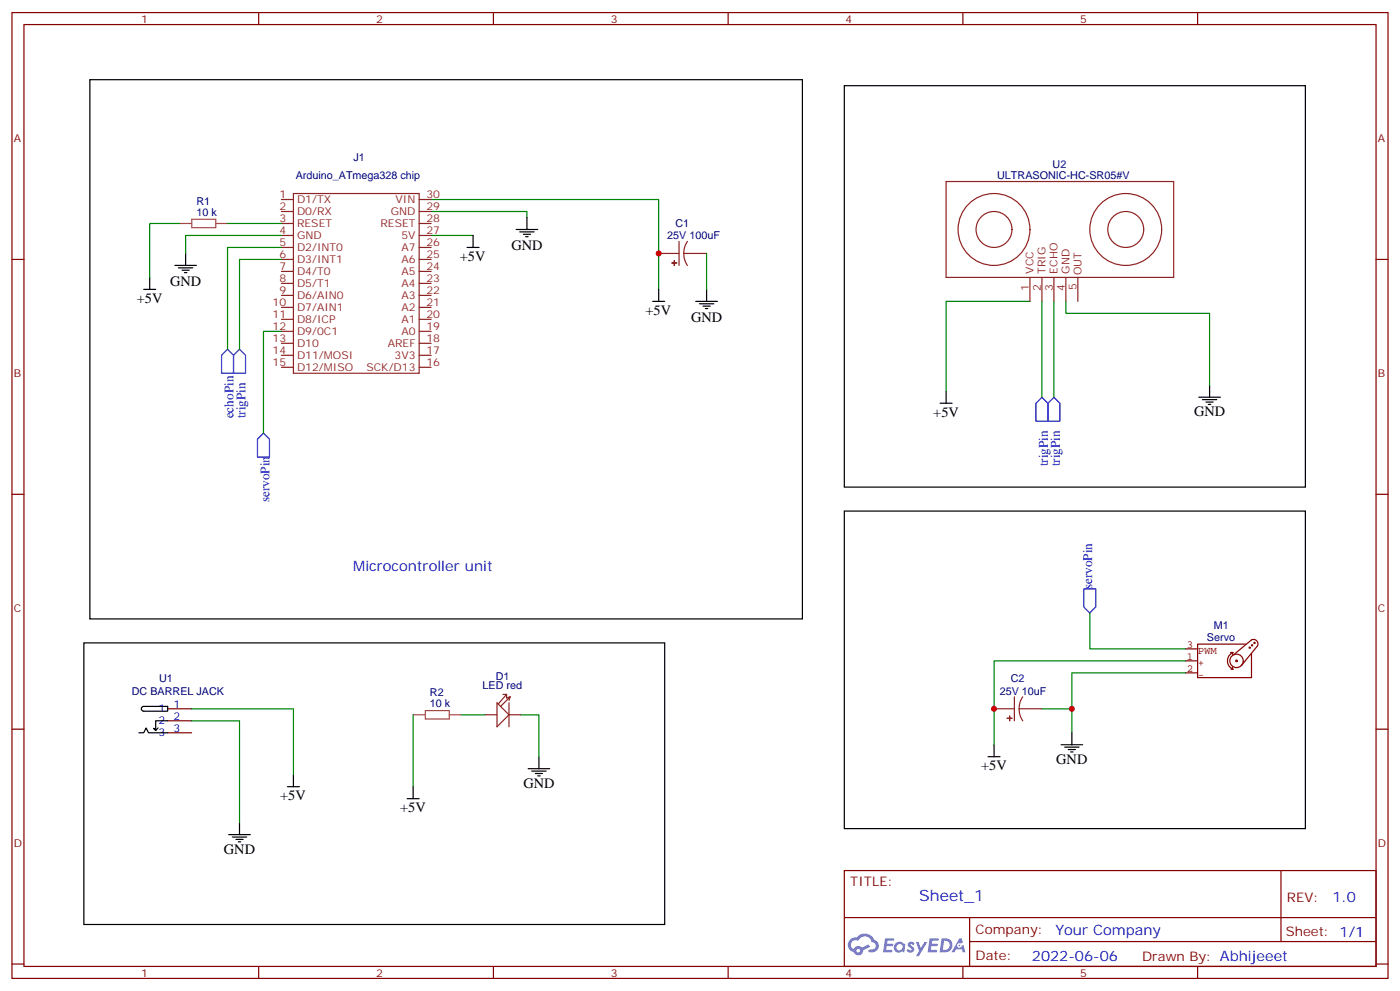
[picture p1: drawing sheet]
<svg xmlns="http://www.w3.org/2000/svg" width="412mm" height="292mm" viewBox="0 0 412 292" stroke-linecap="round" stroke-linejoin="round" font-family="sans-serif">
<g fill="none" stroke="#870000" stroke-width=".35">
<path d="M3.5 3.7h405.4v284.3h-405.4zM7.1 7.2h398.2v277.3h-398.2zM76.2 3.7v3.5M145.3 3.7v3.5M214.5 3.7v3.5M283.6 3.7v3.5M352.8 3.7v3.5M3.5 76.4h3.6M405.3 76.4h3.6M3.5 145.5h3.6M405.3 145.5h3.6M3.5 214.7h3.6"/>
<path d="M405.3 214.7h3.6M248.7 256.3h156.6v28.2h-156.6zM377.3 256.3v20.9M248.7 270.1h156.5M285.6 277.2h119.6M285.6 270.1v14.2M3.5 283.8h3.6M76.2 284.5v3.5M145.3 284.5v3.5M214.5 284.5v3.5M283.6 284.5v3.5M352.8 284.5v3.5"/>
<path d="M405.3 283.8h3.6"/>
</g>
<g fill="#5487ff">
<path d="M267.7 277.5a1.22 1.22 0 0 1 1.7 .2l-.4 .6a.47 .47 0 0 0-.3-.4 .47 .47 0 0 0-.5 .2l.1 .2a1.14 1.14 0 0 1 .8 1.8 1.14 1.14 0 0 1-1.9 0l-.2-.2 .5-.6 .7 .5a.29 .29 0 0 0 .3-.3 .29 .29 0 0 0-.2-.3 1.04 1.04 0 0 1-.6-1.7z"/>
<path d="M260.7 276.2h2.4l.3 .2-.2 .5-1.8 .1-.1 .8h1.5l.3 .4-.3 .4h-1.6l-.2 1.1h1.7l.2 .3-.2 .3-2.6 .1z"/>
<path d="M273.8 276.2h2.4l.3 .2-.1 .5-1.8 .1-.2 .8h1.6l.3 .4-.4 .4-1.6-.1-.1 1.1 1.7 .1 .2 .3-.2 .3-2.6 .1z"/>
<path d="M282.6 276.2h.7l.3 1.3-.6 .3a.69 .69 0 0 0-1 .3 .69 .69 0 0 0 .4 .9 .69 .69 0 0 0 .9-.6l.5-.2 .6 2.2h-.8l-.2-.9h-1.8l-.5 .9h-.8z"/>
<path d="M269.8 277.3h.8l.6 1.8 1.1-1.8h.9l-2.6 4.2h-.8l.9-1.5z"/>
<path d="M277.4 276.2l-.6 4.2h1.3a2.11 2.11 0 0 0 2.5-2.1 2.11 2.11 0 0 0-2.5-2.1zM278.1 277a1.39 1.39 0 0 1 1.7 1.4 1.39 1.39 0 0 1-1.8 1.2h-.3z"/>
<path d="M263.7 277.8a1.54 1.54 0 0 0-.1 2.2 1.54 1.54 0 0 0 2.2 .1l.6 .3 .3-2.3-.2-.3h-.4a1.49 1.49 0 0 0-2.4 0zM264 278.8a.94 .94 0 0 1 1.8 0 .94 .94 0 0 1-1.8 0z"/>
<path d="M250.4 276.6a2.18 2.18 0 0 0 1.1 3.7 1.44 1.44 0 0 0 1.6 .9 1.44 1.44 0 0 0 1.2-1.4l2-1.1-.5-.7-1.9 1a1.47 1.47 0 0 0-2.4 .4 1.39 1.39 0 0 1-.7-1.9 1.39 1.39 0 0 1 2-.5 2.12 2.12 0 0 1 2.2-1.3 2.12 2.12 0 0 1 1.9 1.7 1.14 1.14 0 0 1 1.1 1.4 1.14 1.14 0 0 1-1.7 .7 .43 .43 0 0 0-.5 .4 .43 .43 0 0 0 .4 .5 1.98 1.98 0 0 0 2.5-1.2 1.98 1.98 0 0 0-1.2-2.6 3.1 3.1 0 0 0-5.3-.6l-.9 .1zM252.3 279.9a.55 .55 0 0 1 1.1 0 .55 .55 0 0 1-1.1 0z"/>
<circle cx="282.6" cy="278.3" r=".26"/>
</g>
<g fill="none" stroke="#008700" stroke-width=".35">
<path d="M127 58.7h67v26.5M52.9 65.8h-8.8v15.9M67 65.8h15.9M82.9 69.3h-28.2v5.3M82.9 72.8h-15.9v30M82.9 76.4h-12.3v26.4M127 62.3h28.2v1.7M127 69.3h12.3M208.1 74.6v10.6M82.9 97.5h-5.3v30M303.4 88.7h-24.7v26.5M306.9 88.7v28.2"/>
<path d="M310.4 88.7v28.2M314 88.7v3.6h42.3v21.1M321 180.4v10.6h28.2M349.2 194.6h-56.4v24.7M349.2 198.1h-33.5v17.6M56.4 208.7h30v19.4M56.4 212.2h14.2v30M121.7 210.4v21.2M135.8 210.4h7.1M153.5 210.4h5.2v12.4M306.9 208.7h8.8"/>
</g>
<g fill="none" stroke="#000" stroke-width=".35">
<path d="M26.5 23.5h209.9v158.7h-209.9zM248.7 25.2h135.8v118.2h-135.8zM51.5 78.1h6.4M52.6 78.8h4.2M53.6 79.6h2.1M54.7 74.6v3.5M137.6 72.8h3.5M139.3 69.3v3.5M152 67.6h6.4M153.1 68.3h4.2M154.2 69h2.1M154.9 69.7h.7"/>
<path d="M155.2 64v3.6M42.3 85.2h3.6M44.1 81.7v3.5M54.3 80.3h.7M192.3 88.7h3.5M194 85.2v3.5M205 88.7h6.3M206 89.4h4.3M207.1 90.1h2.1M207.8 90.8h.7M208.1 85.2v3.5M276.9 118.7h3.6"/>
<path d="M278.7 115.2v3.5M353.1 116.9h6.4M354.2 117.7h4.2M355.2 118.4h2.2M356 119.1h.7M356.3 113.4v3.5M248.7 150.5h135.8v93.4h-135.8zM40.9 215.7h1.4l.7-1.4 .7 1.4h5.7M41.8 208.2l.5-.2h7.1v1.4h-7.1l-.6-.5zM49.4 212.2h-3.5v2.8l-.7-.7 .7 .7 .7-.7M292.8 219.3v3.5M312.6 219.3h6.3"/>
<path d="M313.6 220h4.3M315.7 215.7v3.6M84.7 231.6h3.5M86.4 228.1v3.5M119.9 235.1h3.6M121.7 231.6v3.5M155.6 226.3h6.3M156.6 227h4.3M157.7 227.7h2.1M158.4 228.4h.7M158.7 222.8v3.5M291 222.8h3.6"/>
<path d="M314.7 220.7h2.1M315.4 221.4h.7M67.4 245.7h6.3M68.4 246.4h4.3M69.5 247.1h2.1M70.2 247.8h.7M70.6 242.2v3.5"/>
</g>
<g fill="#8c2424" stroke="#8c2424" stroke-width=".35">
<path d="M197.9 77.4h1.4z"/>
<path d="M198.6 76.7v1.4z"/>
<path d="M296.7 211.5h1.4z"/>
<path d="M297.4 210.8v1.4z"/>
</g>
<g fill="none" stroke="#8c2424" stroke-width=".35">
<path d="M82.9 58.7h3.5M86.4 57h37.1v52.9h-37.1zM123.5 58.7h3.5M278.7 53.4h67v28.3h-67zM82.9 62.3h3.5M82.9 65.8h3.5M82.9 69.3h3.5M82.9 72.8h3.5M82.9 76.4h3.5M82.9 79.9h3.5M123.5 62.3h3.5M123.5 65.8h3.5"/>
<path d="M123.5 69.3h3.5M123.5 72.8h3.5M123.5 76.4h3.5M123.5 79.9h3.5M194 74.6h6M200 71.1v7M201.4 74.6l.3 1.9 .8 1.6M201.4 74.6h6.7M202.5 71.1l-.8 1.7-.3 1.8M82.9 83.4h3.5M82.9 87h3.5M82.9 90.5h3.5"/>
<path d="M82.9 94h3.5M82.9 97.5h3.5M123.5 83.4h3.5M123.5 87h3.5M123.5 90.5h3.5M123.5 94h3.5M123.5 97.5h3.5M303.4 81.7v7M306.9 81.7v7M310.4 81.7v7M314 81.7v7M317.5 81.7v7"/>
<path d="M82.9 101.1h3.5M82.9 104.6h3.5M82.9 108.1h3.5M123.5 101.1h3.5M123.5 104.6h3.5M123.5 108.1h3.5M142.9 210.4h3.5M146.4 206.9l3.5 3.5-3.5 3.6zM148.2 204.4h1M149.2 204.4l-2.4 2.9M149.2 204.4v1.1l1.1-.4M149.9 206.9v7.1"/>
<path d="M149.9 210.4h3.6M150.3 205.1l-2.8 2.9M150.3 205.1l-.4 1.1M292.8 208.7h6M298.8 205.1v7.1M300.2 208.7l.3 1.8 .8 1.7M300.2 208.7h6.7M301.3 205.1l-.9 1.7-.2 1.9"/>
<circle cx="292.8" cy="67.6" r="10.6"/>
<circle cx="292.8" cy="67.6" r="5.3"/>
<circle cx="331.6" cy="67.6" r="10.6"/>
<circle cx="331.6" cy="67.6" r="5.3"/>
</g>
<path d="M52.9 65.8h3.5M56.5 64.6h7.1v2.4h-7.1zM63.6 65.8h3.4M121.7 210.4h3.5M125.3 209.2h7v2.5h-7zM132.3 210.4h3.5" fill="none" stroke="#a64a4a" stroke-width=".35"/>
<path d="M67 102.8l1.8 1.8v5.3h-3.5v-5.3zM70.6 102.8l1.7 1.8v5.3h-3.5v-5.3zM306.9 116.9l1.8 1.8v5.3h-3.5v-5.3zM310.4 116.9l1.8 1.8v5.3h-3.5v-5.3zM77.6 127.5l1.8 1.8v5.3h-3.6v-5.3zM319.3 173.4h3.5v5.3l-1.8 1.7-1.7-1.7z" fill="none" stroke="#00f" stroke-width=".35"/>
<g fill="none" stroke="#850000" stroke-width=".35">
<path d="M349.2 194.6h3.6M349.2 198.1h3.6M349.2 191h3.6M362.5 192.1h.7M362.7 197h.5M363 196.5l.2 .5M363.2 192.1l-.2 .5M363.2 192.1a2.68 2.68 0 0 0-1.6 2.5 2.68 2.68 0 0 0 1.6 2.4M363.4 192.8l5.3-4.4a1.31 1.31 0 0 1 1.5 .2 1.31 1.31 0 0 1 .2 1.5l-4.7 5.9M364.5 194.6l-.3-.3-.2 .3 .4 .1M366.2 194.6a1.98 1.98 0 0 0-2.9-1.8 1.98 1.98 0 0 0-.1 3.4 1.98 1.98 0 0 0 3-1.5M366.9 189.6h-14.1v9.9h15.9v-7.1"/>
<path d="M368.3 190.7l-.2-.2-.2 .2 .4 .1M369 190l-.2-.2-.1 .2 .3 .1M369.7 189.3l-.2-.2-.1 .2 .3 .1"/>
</g>
<path d="M49.4 208.7h7M49.4 212.2h7M49.4 215.7h7" fill="none" stroke="#870000" stroke-width=".35"/>
<g fill="#c00">
<circle cx="292.8" cy="208.7" r=".88"/>
<circle cx="315.7" cy="208.7" r=".88"/>
<circle cx="194" cy="74.6" r=".88"/>
</g>
<path d="M24.7 189.3h171.1v82.9h-171.1z" fill="none" stroke="#000" stroke-width=".35"/>
<text font-size="4.6" fill="#00f" x="270.8" y="265.3">Sheet_1</text>
<g font-size="4.2">
<text x="135.5" y="76.8">+5V</text>
<text x="150.6" y="73.6">GND</text>
<text x="40.3" y="89.2">+5V</text>
<text x="50.1" y="84.1">GND</text>
<text x="190.1" y="92.7">+5V</text>
<text x="203.6" y="94.7">GND</text>
<text x="274.9" y="122.7">+5V</text>
<text x="351.7" y="122.6">GND</text>
<text x="289" y="226.7">+5V</text>
<text x="311.1" y="224.9">GND</text>
<text x="154.2" y="232">GND</text>
<text x="82.5" y="235.6">+5V</text>
<text x="117.9" y="239">+5V</text>
<text x="66" y="251.4">GND</text>
</g>
<g font-size="4.2" fill="#00f">
<text x="104.1" y="168.1">Microcontroller unit</text>
<text x="392.5" y="265.6">1.0</text>
<text x="310.9" y="275.1">Your Company</text>
<text x="304" y="282.9">2022-06-06</text>
</g>
<g font-size="3.9" fill="#00f">
<text x="68.8" y="123.2" transform="rotate(-90 68.8 123.2)">echoPin</text>
<text x="72.3" y="123.2" transform="rotate(-90 72.3 123.2)">trigPin</text>
<text x="308.7" y="137.3" transform="rotate(-90 308.7 137.3)">trigPin</text>
<text x="312.2" y="137.3" transform="rotate(-90 312.2 137.3)">trigPin</text>
<text x="79.4" y="147.9" transform="rotate(-90 79.4 147.9)">servoPin</text>
<text x="321.7" y="173.5" transform="rotate(-90 321.7 173.5)">servoPin</text>
</g>
<g font-size="3.9" fill="#800">
<text x="250.5" y="260.9">TITLE:</text>
<text x="379.1" y="265.6">REV:</text>
<text x="287.4" y="275.1">Company:</text>
<text x="378.7" y="275.7">Sheet: 1/1</text>
<text x="287.4" y="282.8">Date:</text>
<text x="336.4" y="282.8">Drawn By: Abhijeeet</text>
</g>
<g font-size="3.2" fill="#800">
<text x="41.6" y="6.7">1</text>
<text x="110.8" y="6.7">2</text>
<text x="179.9" y="6.7">3</text>
<text x="249.1" y="6.7">4</text>
<text x="318.2" y="6.7">5</text>
<text x="4.1" y="41.8">A</text>
<text x="405.9" y="41.8">A</text>
<text x="4.1" y="110.9">B</text>
<text x="405.9" y="110.9">B</text>
<text x="4.1" y="180.1">C</text>
<text x="405.9" y="180.1">C</text>
<text x="4.1" y="249.2">D</text>
<text x="405.9" y="249.2">D</text>
<text x="41.6" y="287.5">1</text>
<text x="110.8" y="287.5">2</text>
<text x="179.9" y="287.5">3</text>
<text x="249.1" y="287.5">4</text>
<text x="318.2" y="287.5">5</text>
</g>
<g font-size="3.2" fill="#000080">
<text x="104.1" y="47.4">J1</text>
<text x="87.1" y="52.7">Arduino_ATmega328 chip</text>
<text x="293.7" y="52.7">ULTRASONIC-HC-SR05#V</text>
<text x="310.1" y="49.4">U2</text>
<text x="57.9" y="63.5">10 k</text>
<text x="57.9" y="60.3">R1</text>
<text x="196.6" y="70.5">25V 100uF</text>
<text x="199" y="66.8">C1</text>
<text x="357.5" y="185.2">M1</text>
<text x="355.5" y="188.7">Servo</text>
<text x="46.9" y="200.9">U1</text>
<text x="142.1" y="202.8">LED red</text>
<text x="146.1" y="200.2">D1</text>
<text x="297.8" y="200.9">C2</text>
<text x="38.8" y="204.5">DC BARREL JACK</text>
<text x="126.7" y="208.1">10 k</text>
<text x="126.7" y="205">R2</text>
<text x="294.5" y="204.5">25V 10uF</text>
</g>
<g font-size="3.2" fill="#8d2323">
<text x="82.3" y="58.4">1</text>
<text x="87.5" y="59.8">D1/TX</text>
<text x="116.5" y="59.8">VIN</text>
<text x="125.6" y="58.4">30</text>
<text x="82.3" y="61.9">2</text>
<text x="82.3" y="65.4">3</text>
<text x="87.5" y="63.3">D0/RX</text>
<text x="115.1" y="63.3">GND</text>
<text x="125.6" y="65.4">28</text>
<text x="125.6" y="61.9">29</text>
<text x="82.3" y="69">4</text>
<text x="87.5" y="66.9">RESET</text>
<text x="87.5" y="70.4">GND</text>
<text x="112.1" y="66.9">RESET</text>
<text x="118.2" y="70.4">5V</text>
<text x="125.6" y="69">27</text>
<text x="82.3" y="72.5">5</text>
<text x="82.3" y="76">6</text>
<text x="87.5" y="73.9">D2/INT0</text>
<text x="87.5" y="77.4">D3/INT1</text>
<text x="118.2" y="77.4">A6</text>
<text x="118.2" y="73.9">A7</text>
<text x="125.6" y="76">25</text>
<text x="125.6" y="72.5">26</text>
<text x="82.3" y="79.6">7</text>
<text x="82.3" y="83.1">8</text>
<text x="87.5" y="81">D4/T0</text>
<text x="118.2" y="81">A5</text>
<text x="125.6" y="83.1">23</text>
<text x="125.6" y="79.6">24</text>
<text x="304.4" y="80.6" transform="rotate(-90 304.4 80.6)">VCC</text>
<text x="308" y="80.6" transform="rotate(-90 308 80.6)">TRIG</text>
<text x="311.5" y="80.6" transform="rotate(-90 311.5 80.6)">ECHO</text>
<text x="315" y="80.6" transform="rotate(-90 315 80.6)">GND</text>
<text x="318.6" y="81" transform="rotate(-90 318.6 81)">OUT</text>
<text x="82.3" y="86.6">9</text>
<text x="87.5" y="84.5">D5/T1</text>
<text x="87.5" y="88">D6/AIN0</text>
<text x="118.2" y="88">A3</text>
<text x="118.2" y="84.5">A4</text>
<text x="125.6" y="86.6">22</text>
<text x="303" y="85.8" transform="rotate(-90 303 85.8)">1</text>
<text x="306.6" y="85.8" transform="rotate(-90 306.6 85.8)">2</text>
<text x="310.1" y="85.8" transform="rotate(-90 310.1 85.8)">3</text>
<text x="313.6" y="85.8" transform="rotate(-90 313.6 85.8)">4</text>
<text x="317.1" y="85.4" transform="rotate(-90 317.1 85.4)">5</text>
<text x="80.3" y="90.1">10</text>
<text x="80.3" y="93.7">11</text>
<text x="87.5" y="91.5">D7/AIN1</text>
<text x="87.5" y="95.1">D8/ICP</text>
<text x="118.2" y="95.1">A1</text>
<text x="118.2" y="91.5">A2</text>
<text x="125.6" y="93.7">20</text>
<text x="125.6" y="90.1">21</text>
<text x="80.3" y="97.2">12</text>
<text x="80.3" y="100.7">13</text>
<text x="87.5" y="98.6">D9/0C1</text>
<text x="118.2" y="98.6">A0</text>
<text x="125.6" y="100.7">18</text>
<text x="125.6" y="97.2">19</text>
<text x="80.3" y="104.2">14</text>
<text x="80.3" y="107.8">15</text>
<text x="87.5" y="102.1">D10</text>
<text x="87.5" y="105.7">D11/MOSI</text>
<text x="114.2" y="102.1">AREF</text>
<text x="116.2" y="105.7">3V3</text>
<text x="125.6" y="107.8">16</text>
<text x="125.6" y="104.2">17</text>
<text x="87.5" y="109.2">D12/MISO</text>
<text x="107.9" y="109.2">SCK/D13</text>
</g>
<g font-size="3.2" fill="#840000">
<text x="349.6" y="190.7">3</text>
<text x="349.6" y="194.2">1</text>
<text x="349.6" y="197.7">2</text>
<text x="352.8" y="196.1">+</text>
<text x="352.8" y="192.5">PWM</text>
<text x="352.8" y="199.6">-</text>
</g>
<g font-size="3.2" fill="#00f">
<text x="46.7" y="209.7">1</text>
<text x="51.2" y="208.3">1</text>
<text x="46.7" y="213.3">2</text>
<text x="51.2" y="211.8">2</text>
<text x="51.2" y="215.4">3</text>
<text x="46.7" y="216.8">3</text>
</g>
</svg>
